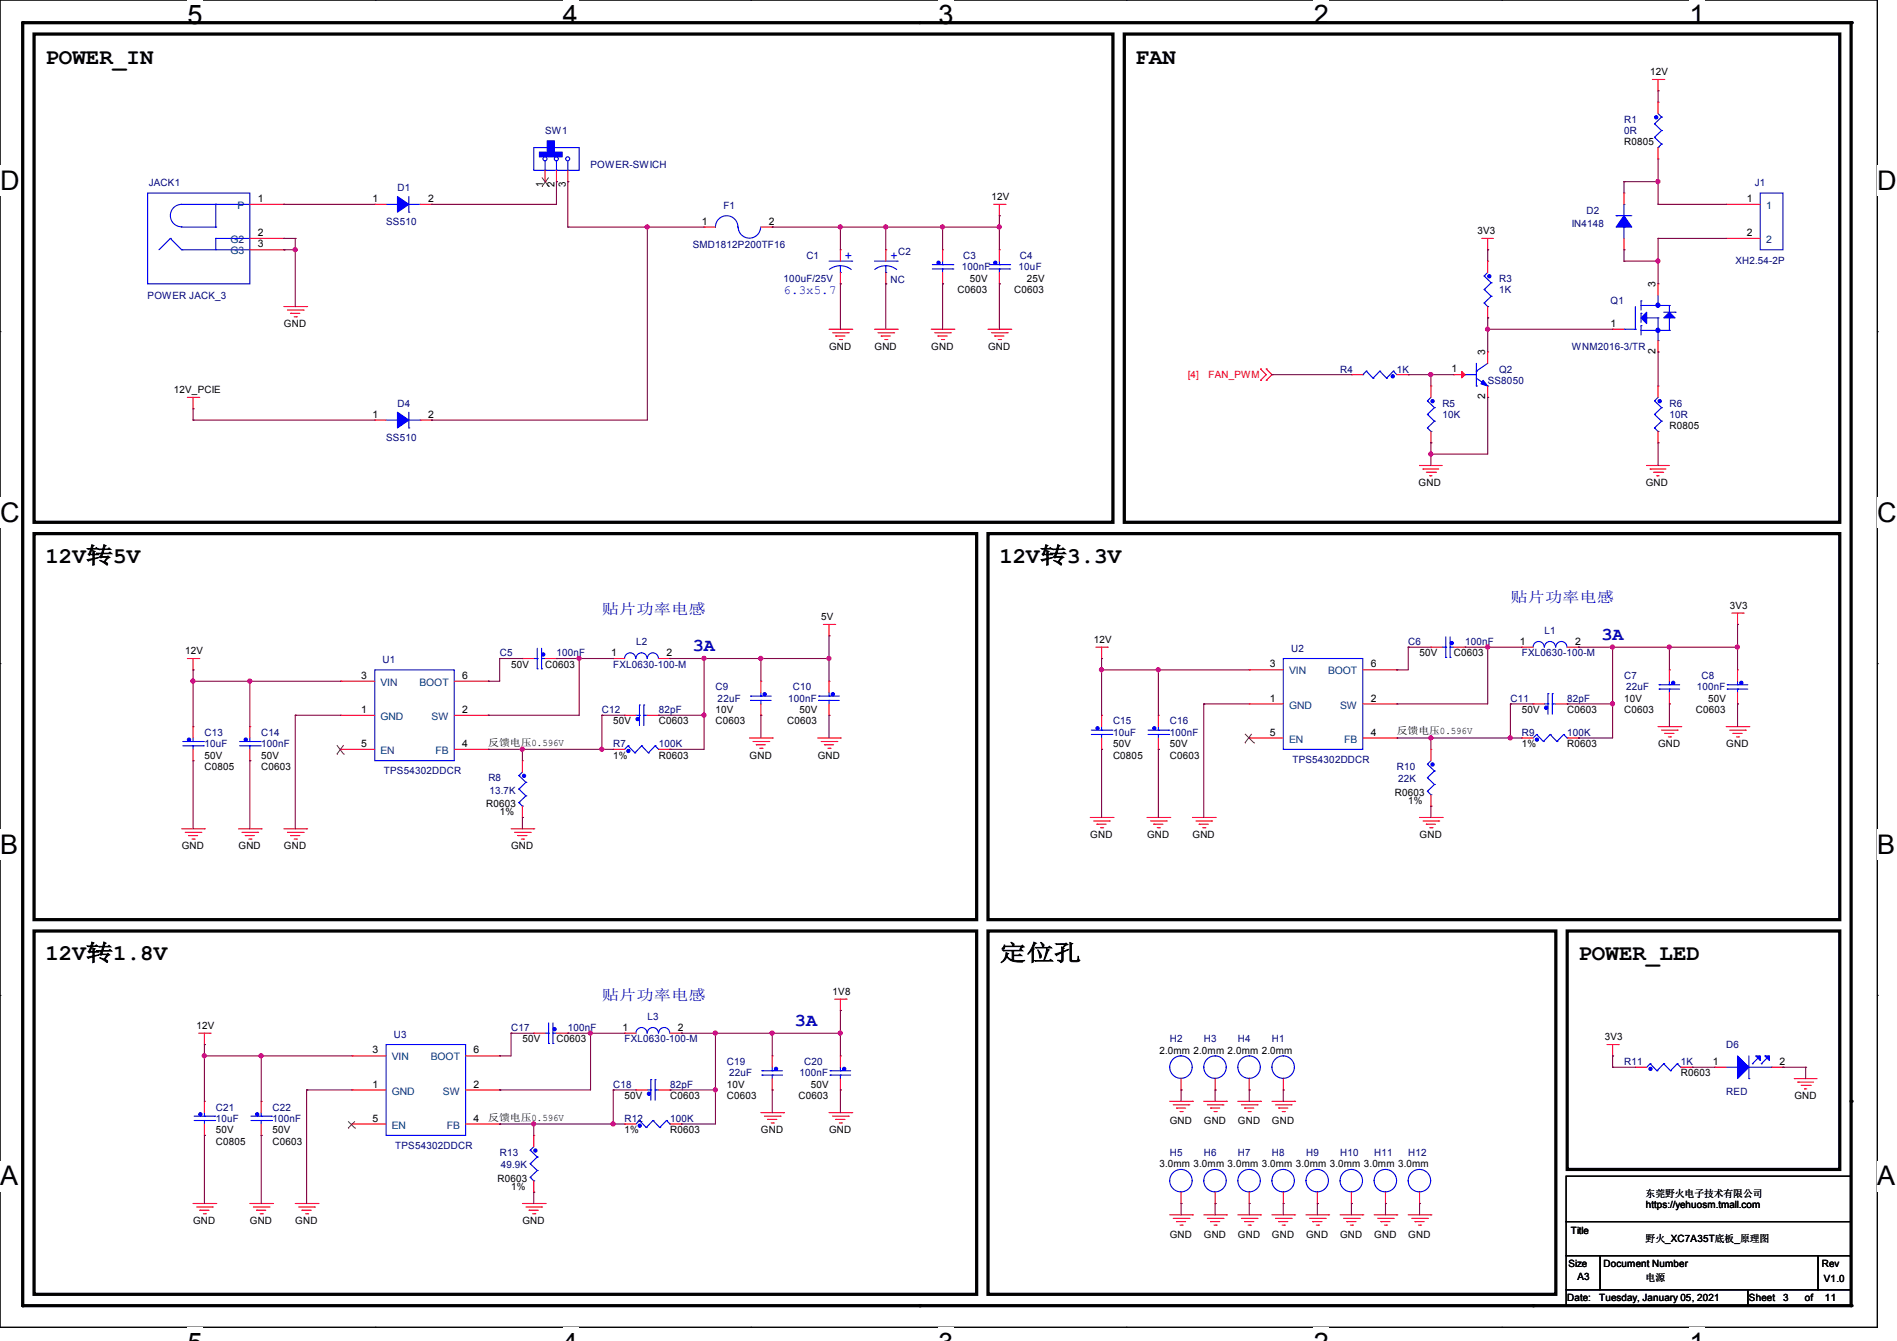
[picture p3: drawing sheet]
<svg xmlns="http://www.w3.org/2000/svg" width="297mm" height="210mm" viewBox="0 0 297 210" stroke-linecap="round" stroke-linejoin="round" font-family="sans-serif">
<path d="M0 0h293.9v207.9h-293.9z" fill="none" stroke="#000" stroke-width=".17"/>
<g fill="#fff">
<path d="M29.4 0h2.3v4.7h-2.3z"/>
<path d="M29.4 207.9h2.3v2.1h-2.3z"/>
</g>
<path d="M58.8 0h.1M58.8 207.9h.1" fill="none" stroke="#000" stroke-width=".17"/>
<g fill="#fff">
<path d="M88.1 0h2.4v4.7h-2.4z"/>
<path d="M88.1 207.9h2.4v2.1h-2.4z"/>
</g>
<path d="M117.6 0h.1M117.6 207.9h.1" fill="none" stroke="#000" stroke-width=".17"/>
<g fill="#fff">
<path d="M146.9 0h2.4v4.7h-2.4z"/>
<path d="M146.9 207.9h2.4v2.1h-2.4z"/>
</g>
<path d="M176.3 0h.1M176.3 207.9h.1" fill="none" stroke="#000" stroke-width=".17"/>
<g fill="#fff">
<path d="M205.7 0h2.4v4.7h-2.4z"/>
<path d="M205.7 207.9h2.4v2.1h-2.4z"/>
</g>
<path d="M235.1 0h.1M235.1 207.9h.1" fill="none" stroke="#000" stroke-width=".17"/>
<g fill="#fff">
<path d="M264.5 0h2.4v4.7h-2.4z"/>
<path d="M264.5 207.9h2.4v2.1h-2.4z"/>
<path d="M0 26h3v4.7h-3z"/>
<path d="M293.9 26h3.1v4.7h-3.1z"/>
<path d="M0 77.9h3v4.7h-3z"/>
<path d="M293.9 77.9h3.1v4.7h-3.1z"/>
</g>
<path d="M0 51.9h.1M293.9 51.9h.1" fill="none" stroke="#000" stroke-width=".17"/>
<g fill="#fff">
<path d="M0 129.9h2.8v4.7h-2.8z"/>
<path d="M293.9 129.9h2.9v4.7h-2.9z"/>
</g>
<path d="M0 103.9h.1M293.9 103.9h.1" fill="none" stroke="#000" stroke-width=".17"/>
<g fill="#fff">
<path d="M-.1 181.8h2.9v4.8h-2.9z"/>
<path d="M293.8 181.8h3v4.8h-3z"/>
</g>
<path d="M0 155.9h.1M293.9 155.9h.1M245.2 184.2h44.6v7.1h-44.6zM245.2 191.3h44.6v5.3h-44.6zM245.2 196.6h5.3v5.4h-5.3zM250.5 196.6h34.1v5.4h-34.1zM284.6 196.6h5.2v5.4h-5.2zM245.2 202h28.4v2.5h-28.4zM273.6 202h16.2v2.5h-16.2z" fill="none" stroke="#000" stroke-width=".17"/>
<path d="M3.6 3.6h286.2v200.9h-286.2zM5.3 5.3h168.9v76.5h-168.9zM176 5.3h112v76.5h-112zM5.3 83.6h147.6v60.4h-147.6zM154.7 83.6h133.3v60.4h-133.3zM5.3 145.8h147.6v56.9h-147.6zM154.7 145.8h88.9v56.9h-88.9zM245.4 145.8h42.6v37.3h-42.6z" fill="none" stroke="#000" stroke-width=".51"/>
<g fill="#000">
<circle cx="3.6" cy="3.6" r=".25"/>
<circle cx="289.8" cy="3.6" r=".25"/>
<circle cx="289.8" cy="172.5" r=".25"/>
<circle cx="3.6" cy="204.5" r=".25"/>
<circle cx="144" cy="204.5" r=".25"/>
<circle cx="240" cy="204.5" r=".25"/>
<circle cx="289.8" cy="204.5" r=".25"/>
</g>
<g fill="none" stroke="#f00" stroke-width=".17">
<path d="M258.7 12.4h1.8M259.6 14.2h.1M259.6 16h.1M259.6 12.4v1.8M259.6 16v1.8M260.5 12.4h.1M39.1 32h5.3M39.1 37.3h5.3M39.1 39.1h5.3M44.4 32h.1M44.4 37.3h.1M44.4 39.1h.1"/>
<path d="M58.7 32h.1M58.7 32h1.8M65.8 32h1.8M67.6 32h.1M85.3 28.4h.1M85.3 26.7v1.7M87.1 28.4h.1M87.1 26.7v1.7M88.9 28.4h.1M88.9 26.7v1.7M110.2 35.6h.1M110.2 35.6h1.8"/>
<path d="M119.1 35.6h1.8M120.9 35.6h.1M131.6 39.1h.1M131.6 39.1v1.8M138.7 39.1h.1M138.7 39.1v1.8M147.6 39.1h.1M147.6 39.1v1.8M155.6 32h1.8M156.5 33.8h.1M156.5 39.1h.1M156.5 32v1.8"/>
<path d="M156.5 39.1v1.8M157.4 32h.1M232 37.3h.1M232 37.3h1.8M232.9 39.1h.1M232.9 37.3v1.8M254.3 39.1h.1M254.3 30.2h.1M254.3 30.2v1.8M254.3 37.3v1.8M259.6 24.9h.1M259.6 23.1v1.8"/>
<path d="M270.3 32h.1M270.3 37.3h.1M270.3 32h5.3M270.3 37.3h5.3M44.4 48h3.6M45 48.6h2.5M45.5 49.1h.1M45.5 49.1h1.4M46.1 49.6h.3M46.4 49.6h.1M47.5 48.6h.1M48 48h.1"/>
<path d="M129.8 51.6h3.5M130.3 52.1h2.5M130.9 52.6h.1M130.9 52.6h1.4M131.4 53.2h.3M131.6 44.4h.1M131.6 42.7v1.7M131.7 53.2h.1M132.8 52.1h.1M133.3 51.6h.1M136.9 51.6h3.6M137.5 52.1h2.4"/>
<path d="M138 52.6h.1M138 52.6h1.4M138.5 53.2h.4M138.7 44.4h.1M138.7 42.7v1.7M138.9 53.2h.1M139.9 52.1h.1M140.5 51.6h.1M145.8 51.6h3.6M146.3 52.1h2.5M146.9 52.6h.1M146.9 52.6h1.4"/>
<path d="M147.4 53.2h.3M147.6 44.4h.1M147.6 42.7v1.7M147.7 53.2h.1M148.8 52.1h.1M149.4 51.6h.1M154.7 51.6h3.5M155.2 52.1h2.5M155.7 52.6h.1M155.7 52.6h1.5M156.3 53.2h.3M156.5 44.4h.1"/>
<path d="M156.5 42.7v1.7M156.6 53.2h.1M157.7 52.1h.1M158.2 51.6h.1M197.4 59.6h.1M197.4 57.8h.1M197.4 57.8l.8 .9-.8 .9M198.2 57.8h.1M198.2 59.6h.1M198.2 57.8l.9 .9-.9 .9M211.6 58.7h.1M211.6 58.7h1.8"/>
<path d="M218.7 58.7h1.8M220.5 58.7h.1M227.6 58.7h.1M227.6 58.7h1.8M232.9 40.9h.1M232.9 49.8h.1M232.9 55.1h.1M232.9 40.9v1.8M232.9 48v1.8M232.9 55.1v1.8M252.5 51.6h.1M252.5 51.6h1.8"/>
<path d="M259.6 44.4h.1M259.6 55.1h.1M259.6 44.4v1.8M259.6 53.3v1.8M29.3 62.2h1.8M30.2 64h.1M30.2 62.2v1.8M31.1 62.2h.1M58.7 65.8h.1M58.7 65.8h1.8M65.8 65.8h1.8M67.6 65.8h.1"/>
<path d="M222.2 72.9h.1M222.2 72.9h3.6M222.8 73.4h.1M222.8 73.4h2.5M223.3 74h1.4M223.9 74.5h.1M223.9 74.5h.3M224 60.5h.1M224 69.3h.1M224 60.5v1.7M224 67.6v1.7M224.7 74h.1"/>
<path d="M232.9 62.2h.1M232.9 60.5v1.7M257.8 72.9h.1M257.8 72.9h3.6M258.4 73.4h.1M258.4 73.4h2.4M258.9 74h1.4M259.4 74.5h.1M259.4 74.5h.4M259.6 60.5h.1M259.6 69.3h.1M259.6 60.5v1.7"/>
<path d="M259.6 67.6v1.7M260.3 74h.1M128.9 97.8h1.8M129.8 99.6h.1M129.8 97.8v1.8M130.7 97.8h.1M271.1 96h1.8M272 97.8h.1M272 96v1.8M272.9 96h.1M29.3 103.1h1.8M30.2 104.9h.1"/>
<path d="M30.2 113.8h.1M30.2 119.1h.1M30.2 103.1v1.8M30.2 113.8v1.8M30.2 117.3v1.8M31.1 103.1h.1M39.1 113.8h.1M39.1 119.1h.1M39.1 113.8v1.8M39.1 117.3v1.8M53.3 112h.1M53.3 106.7h.1"/>
<path d="M53.3 117.3h.1M53.3 112h5.4M53.3 117.3h5.4M53.3 106.7h5.4M71.1 112h5.4M71.1 117.3h5.4M71.1 106.7h5.4M76.5 117.3h.1M76.5 112h.1M76.5 106.7h.1M81.8 103.1h.1M81.8 119.1h.1"/>
<path d="M81.8 103.1h1.8M81.8 119.1v1.8M85.3 103.1h1.8M87.1 103.1h.1M96 103.1h.1M96 117.3h.1M96 103.1h1.8M96 117.3h1.8M97.8 112h.1M97.8 112h1.8M101.3 112h1.8M103.1 112h.1"/>
<path d="M103.1 103.1h1.8M103.1 117.3h1.8M104.9 103.1h.1M104.9 117.3h.1M117.3 115.6h3.6M117.9 116.1h2.5M118.4 116.6h.1M118.4 116.6h1.4M119 117.2h.3M119.1 106.7h.1M119.1 112h.1M119.1 106.7v1.8"/>
<path d="M119.1 110.2v1.8M119.3 117.2h.1M120.4 116.1h.1M120.9 115.6h.1M128 115.6h3.6M128.6 116.1h2.4M129.1 116.6h.1M129.1 116.6h1.4M129.6 117.2h.4M129.8 106.7h.1M129.8 112h.1M129.8 106.7v1.8"/>
<path d="M129.8 110.2v1.8M130 117.2h.1M131 116.1h.1M131.6 115.6h.1M171.6 101.3h1.8M172.5 103.1h.1M172.5 112h.1M172.5 117.3h.1M172.5 101.3v1.8M172.5 112v1.8M172.5 115.6v1.7M173.4 101.3h.1"/>
<path d="M181.4 112h.1M181.4 117.3h.1M181.4 112v1.8M181.4 115.6v1.7M195.6 110.2h.1M195.6 104.9h.1M195.6 115.6h.1M195.6 115.6h5.3M195.6 110.2h5.3M195.6 104.9h5.3M213.4 115.6h5.3M213.4 110.2h5.3"/>
<path d="M213.4 104.9h5.3M218.7 115.6h.1M218.7 110.2h.1M218.7 104.9h.1M224 101.3h.1M224 117.3h.1M224 101.3h1.8M224 117.3v1.8M227.6 101.3h1.8M229.4 101.3h.1M238.3 115.6h.1M238.3 101.3h.1"/>
<path d="M238.3 101.3h1.7M238.3 115.6h1.7M240 110.2h.1M240 110.2h1.8M243.6 110.2h1.8M245.4 110.2h.1M245.4 101.3h1.7M245.4 115.6h1.7M247.1 115.6h.1M247.1 101.3h.1M259.6 113.8h3.5M260.1 114.3h2.5"/>
<path d="M260.6 114.9h.1M260.6 114.9h1.5M261.2 115.4h.3M261.4 104.9h.1M261.4 110.2h.1M261.4 104.9v1.8M261.4 108.5v1.7M261.5 115.4h.1M262.6 114.3h.1M263.1 113.8h.1M270.3 113.8h3.5M270.8 114.3h2.5"/>
<path d="M271.3 114.9h.1M271.3 114.9h1.5M271.9 115.4h.3M272 104.9h.1M272 110.2h.1M272 104.9v1.8M272 108.5v1.7M272.2 115.4h.1M273.3 114.3h.1M273.8 113.8h.1M28.4 129.8h3.6M29 130.3h2.5"/>
<path d="M29.5 130.9h.1M29.5 130.9h1.4M30.1 131.4h.3M30.4 131.4h.1M31.5 130.3h.1M32 129.8h.1M37.3 129.8h3.6M37.9 130.3h2.4M38.4 130.9h.1M38.4 130.9h1.4M38.9 131.4h.4M39.3 131.4h.1"/>
<path d="M40.3 130.3h.1M40.9 129.8h.1M44.4 129.8h3.6M45 130.3h2.5M45.5 130.9h.1M45.5 130.9h1.4M46.1 131.4h.3M46.4 131.4h.1M47.5 130.3h.1M48 129.8h.1M80 129.8h3.6M80.6 130.3h2.4"/>
<path d="M81.1 130.9h.1M81.1 130.9h1.4M81.6 131.4h.4M81.8 128h.1M81.8 126.2v1.8M82 131.4h.1M83 130.3h.1M83.6 129.8h.1M170.7 128h3.5M171.2 128.6h2.5M171.7 129.1h.1M171.7 129.1h1.5"/>
<path d="M172.3 129.6h.3M172.6 129.6h.1M173.7 128.6h.1M174.2 128h.1M179.6 128h3.5M180.1 128.6h2.5M180.6 129.1h.1M180.6 129.1h1.5M181.2 129.6h.3M181.5 129.6h.1M182.6 128.6h.1M183.1 128h.1"/>
<path d="M186.7 128h3.5M187.2 128.6h2.5M187.7 129.1h.1M187.7 129.1h1.5M188.3 129.6h.3M188.6 129.6h.1M189.7 128.6h.1M190.2 128h.1M222.2 128h3.6M222.8 128.6h2.5M223.3 129.1h.1M223.3 129.1h1.4"/>
<path d="M223.9 129.6h.3M224 126.2h.1M224 124.5v1.7M224.2 129.6h.1M225.3 128.6h.1M225.8 128h.1M130.7 156.5h1.8M131.6 158.2h.1M131.6 156.5v1.7M132.5 156.5h.1M31.1 161.8h1.8M32 163.6h.1"/>
<path d="M32 172.5h.1M32 177.8h.1M32 161.8v1.8M32 172.5v1.7M32 176v1.8M32.9 161.8h.1M40.9 172.5h.1M40.9 177.8h.1M40.9 172.5v1.7M40.9 176v1.8M55.1 170.7h.1M55.1 165.4h.1"/>
<path d="M55.1 176h.1M55.1 176h5.4M55.1 170.7h5.4M55.1 165.4h5.4M72.9 176h5.3M72.9 170.7h5.3M72.9 165.4h5.3M78.2 176h.1M78.2 170.7h.1M78.2 165.4h.1M83.6 161.8h.1M83.6 177.8h.1"/>
<path d="M83.6 161.8h1.7M83.6 177.8v1.8M87.1 161.8h1.8M88.9 161.8h.1M97.8 161.8h.1M97.8 176h.1M97.8 161.8h1.8M97.8 176h1.8M99.6 170.7h.1M99.6 170.7h1.7M103.1 170.7h1.8M104.9 170.7h.1"/>
<path d="M104.9 161.8h1.8M104.9 176h1.8M106.7 161.8h.1M106.7 176h.1M119.1 174.2h3.6M119.7 174.8h2.4M120.2 175.3h.1M120.2 175.3h1.4M120.7 175.9h.4M120.9 165.4h.1M120.9 170.7h.1M120.9 165.4v1.7"/>
<path d="M120.9 168.9v1.8M121.1 175.9h.1M122.1 174.8h.1M122.7 174.2h.1M129.8 174.2h3.5M130.3 174.8h2.5M130.9 175.3h.1M130.9 175.3h1.4M131.4 175.9h.3M131.6 165.4h.1M131.6 170.7h.1M131.6 165.4v1.7"/>
<path d="M131.6 168.9v1.8M131.7 175.9h.1M132.8 174.8h.1M133.3 174.2h.1M183.1 172.5h3.6M183.7 173h2.4M184.2 173.5h.1M184.2 173.5h1.4M184.7 174.1h.4M184.9 170.7h.1M184.9 168.9v1.8M185.1 174.1h.1"/>
<path d="M186.1 173h.1M186.7 172.5h.1M188.5 172.5h3.5M189 173h2.5M189.5 173.5h.1M189.5 173.5h1.5M190.1 174.1h.3M190.2 170.7h.1M190.2 168.9v1.8M190.4 174.1h.1M191.5 173h.1M192 172.5h.1"/>
<path d="M193.8 172.5h3.6M194.4 173h2.4M194.9 173.5h.1M194.9 173.5h1.4M195.4 174.1h.3M195.6 170.7h.1M195.6 168.9v1.8M195.7 174.1h.1M196.8 173h.1M197.4 172.5h.1M199.1 172.5h3.6M199.7 173h2.4"/>
<path d="M200.2 173.5h.1M200.2 173.5h1.4M200.7 174.1h.4M200.9 170.7h.1M200.9 168.9v1.8M201.1 174.1h.1M202.1 173h.1M202.7 172.5h.1M251.6 163.6h1.8M252.5 165.4h.1M252.5 163.6v1.8M253.4 163.6h.1"/>
<path d="M256 167.1h.1M256 167.1h1.8M263.1 167.1h1.8M264.9 167.1h.1M268.5 167.1h.1M268.5 167.1h1.8M277.4 167.1h1.7M279.1 167.1h.1M280.9 168.9h.1M280.9 168.9h3.6M281.5 169.5h.1M281.5 169.5h2.4"/>
<path d="M282 170h1.4M282.5 170.5h.1M282.5 170.5h.4M283.4 170h.1M30.2 188.5h3.6M30.8 189h2.4M31.3 189.5h.1M31.3 189.5h1.4M31.8 190.1h.4M32.2 190.1h.1M33.2 189h.1M33.8 188.5h.1"/>
<path d="M39.1 188.5h3.6M39.7 189h2.4M40.2 189.5h.1M40.2 189.5h1.4M40.7 190.1h.4M41.1 190.1h.1M42.1 189h.1M42.7 188.5h.1M46.2 188.5h3.6M46.8 189h2.4M47.3 189.5h.1M47.3 189.5h1.4"/>
<path d="M47.8 190.1h.4M48.2 190.1h.1M49.2 189h.1M49.8 188.5h.1M81.8 188.5h3.5M82.3 189h2.5M82.8 189.5h.1M82.8 189.5h1.5M83.4 190.1h.3M83.6 186.7h.1M83.6 184.9v1.8M83.7 190.1h.1"/>
<path d="M84.8 189h.1M85.3 188.5h.1M183.1 190.2h3.6M183.7 190.8h2.4M184.2 191.3h.1M184.2 191.3h1.4M184.7 191.9h.4M184.9 188.5h.1M184.9 186.7v1.8M185.1 191.9h.1M186.1 190.8h.1M186.7 190.2h.1"/>
<path d="M188.5 190.2h3.5M189 190.8h2.5M189.5 191.3h.1M189.5 191.3h1.5M190.1 191.9h.3M190.2 188.5h.1M190.2 186.7v1.8M190.4 191.9h.1M191.5 190.8h.1M192 190.2h.1M193.8 190.2h3.6M194.4 190.8h2.4"/>
<path d="M194.9 191.3h.1M194.9 191.3h1.4M195.4 191.9h.3M195.6 188.5h.1M195.6 186.7v1.8M195.7 191.9h.1M196.8 190.8h.1M197.4 190.2h.1M199.1 190.2h3.6M199.7 190.8h2.4M200.2 191.3h.1M200.2 191.3h1.4"/>
<path d="M200.7 191.9h.4M200.9 188.5h.1M200.9 186.7v1.8M201.1 191.9h.1M202.1 190.8h.1M202.7 190.2h.1M204.5 190.2h3.5M205 190.8h2.5M205.5 191.3h.1M205.5 191.3h1.5M206.1 191.9h.3M206.2 188.5h.1"/>
<path d="M206.2 186.7v1.8M206.4 191.9h.1M207.5 190.8h.1M208 190.2h.1M209.8 190.2h3.6M210.4 190.8h2.4M210.9 191.3h.1M210.9 191.3h1.4M211.4 191.9h.4M211.6 188.5h.1M211.6 186.7v1.8M211.8 191.9h.1"/>
<path d="M212.8 190.8h.1M213.4 190.2h.1M215.1 190.2h3.6M215.7 190.8h2.4M216.2 191.3h.1M216.2 191.3h1.4M216.7 191.9h.4M216.9 188.5h.1M216.9 186.7v1.8M217.1 191.9h.1M218.1 190.8h.1M218.7 190.2h.1"/>
<path d="M220.5 190.2h3.5M221 190.8h2.5M221.5 191.3h.1M221.5 191.3h1.5M222.1 191.9h.3M222.2 188.5h.1M222.2 186.7v1.8M222.4 191.9h.1M223.5 190.8h.1M224 190.2h.1"/>
</g>
<g fill="none" stroke="#00f" stroke-width=".17">
<path d="M259 19.4h.1M259 19.4l1.1 1M259.6 17.8l.5 .5M260.1 18.3h.1M260.1 18.3l-1.1 1.1M23.1 30.2h16v14.2h-16zM26.7 37.3h.1M26.7 37.3l-1.8 1.8M26.7 37.3l1.7 1.8M28.4 39.1h.1M28.4 35.6h5.4M28.4 39.1h10.7"/>
<path d="M33.8 35.6h.1M33.8 32h.1M33.8 37.3h.1M33.8 32v3.6M33.8 37.3v1.8M33.8 37.3h5.3M39.1 39.1h.1M39.1 32h-10.6a1.76 1.76 0 0 0-1.8 1.8 1.76 1.76 0 0 0 1.8 1.7h-.1M39.1 32h.1M39.1 37.3h.1M60.5 32h1.7M62.2 32h.1"/>
<path d="M64 33.2h.1M64 32h1.8M64 30.8v2.4M65.8 32h.1M83.6 23.1h7.1v3.6h-7.1zM85.3 26.7h.1M85.3 25.2v1.5M87.1 26.7h.1M87.1 25.2v1.5M88.9 26.7h.1M88.9 25.2v1.5M112 35.6a1.76 1.76 0 0 1 1.8-1.8 1.76 1.76 0 0 1 1.7 1.8"/>
<path d="M115.6 35.6a1.76 1.76 0 0 0 1.7 1.7 1.76 1.76 0 0 0 1.8-1.7M253 33.8h.1M253 33.8h2.5M254.3 35.6h.1M254.3 32h.1M254.3 32v1.8M254.3 35.6v1.7M259 21.5h.1M259 21.5l1.1 1.1M259.6 23.1h.1M260.1 20.4h.1M260.1 22.6h.1"/>
<path d="M260.1 20.4l-1.1 1.1M260.1 22.6l-.5 .5M275.6 30.2h3.5v8.9h-3.5zM129.8 40.9h3.5M131.6 42.7h.1M131.6 41.6l1 .2 .7 .4M131.6 41.6l-.8 .1-1 .5M131.6 41.6v1.1M133.3 40.9h.1M136.9 40.9h3.6M138.7 42.7h.1M138.7 41.6l1.1 .2 .6 .4"/>
<path d="M138.7 41.6l-.8 .1-.9 .5M138.7 41.6v1.1M140.5 40.9h.1M146 42.1h3.2M146 41.4h3.2M147.6 42.1h.1M147.6 41.4h.1M147.6 40.9v.5M147.6 42.1v.6M149.2 42.1h.1M149.2 41.4h.1M154.9 42.1h3.2"/>
<path d="M154.9 41.4h3.2M156.5 42.1h.1M156.5 41.4h.1M156.5 40.9v.5M156.5 42.1v.6M158.1 42.1h.1M158.1 41.4h.1M213.4 58.7h.1M213.9 58.1h.1M213.9 58.1l1.1 1.1M213.9 58.1l-.5 .6M215 59.2h.1"/>
<path d="M216 58.1h.1M216 58.1l1.1 1.1M216 58.1l-1 1.1M217.1 59.2h.1M218.1 58.1h.1M218.1 58.1l.6 .6M218.1 58.1l-1 1.1M229.4 58.7h.1M229.4 58.7h1.7M231.1 58.1h.1M231.1 59.2l1.8 1.3M231.1 56.9v3.6"/>
<path d="M232.4 43.2h.1M232.4 45.3h.1M232.4 47.5h.1M232.4 43.2l1.1 1.1M232.4 45.3l1.1 1.1M232.4 47.5l.5 .5M232.9 48h.1M232.9 42.7l-.5 .5M232.9 56.9l-1.8 1.2M233.5 44.3h.1M233.5 46.4h.1M233.5 44.3l-1.1 1"/>
<path d="M233.5 46.4l-1.1 1.1M254.3 51.6h.1M254.3 51.6h1.7M256 51.6h.1M256 48v3.6M256.9 51h.1M256.9 49.1h.1M256.9 47.1h.1M256.9 47.8h.1M256.9 47.1v1.5M256.9 49.1v1.4M256.9 51v1.5"/>
<path d="M256.9 51.7h4.5M256.9 47.8h4.5M257.8 49.8h1.8M259.6 47.8h.1M259.6 49.8h.1M259.6 53.3h.1M259.6 46.2v1.6M259.6 49.8v3.5M260.5 48.9h1.8M261.4 51.7h.1M261.4 49.8h.1M261.4 47.8h.1"/>
<path d="M261.4 47.8v1.1M261.4 49.8v1.9M262.3 48.9h.1M60.5 65.8h1.7M62.2 65.8h.1M64 67h.1M64 64.6v2.4M64 65.8h1.8M65.8 65.8h.1M223.5 62.8h.1M223.5 64.9h.1M223.5 67h.1"/>
<path d="M223.5 62.8l1.1 1M223.5 64.9l1.1 1.1M223.5 67l.5 .6M224 67.6h.1M224 62.2l-.5 .6M224.6 63.8h.1M224.6 66h.1M224.6 63.8l-1.1 1.1M224.6 66l-1.1 1M231.1 60.5h.1M232.9 60.5h.1M259 62.8h.1"/>
<path d="M259 64.9h.1M259 67h.1M259 62.8l1.1 1M259 64.9l1.1 1.1M259 67l.6 .6M259.6 67.6h.1M259.6 62.2l-.6 .6M260.1 63.8h.1M260.1 66h.1M260.1 63.8l-1.1 1.1M260.1 66l-1.1 1M226.4 99.7v3.3"/>
<path d="M227 99.7v3.3M28.6 116.8h3.2M28.6 116.1h3.2M30.2 116.8h.1M30.2 116.1h.1M30.2 115.6v.5M30.2 116.8v.5M31.8 116.8h.1M31.8 116.1h.1M37.5 116.8h3.2M37.5 116.1h3.2M39.1 116.8h.1"/>
<path d="M39.1 116.1h.1M39.1 115.6v.5M39.1 116.8v.5M40.7 116.8h.1M40.7 116.1h.1M58.7 104.9h12.4v14.2h-12.4zM83.6 103.1h.5M84.1 104.7h.1M84.1 103.1h.1M84.1 101.5v3.2M84.8 104.7h.1M84.8 103.1h.1"/>
<path d="M84.8 101.5v3.2M84.8 103.1h.5M97.8 103.1a.87 .87 0 0 1 .9-.9 .87 .87 0 0 1 .8 .9M98.3 116.8h.1M98.3 116.8l-.5 .5M98.3 116.8l1.1 1.1M99.4 117.9h.1M99.6 103.1a.87 .87 0 0 1 .8-.9 .87 .87 0 0 1 .9 .9M99.6 112h.5M100.1 110.4h.1M100.1 112h.1M100.1 110.4v3.2"/>
<path d="M100.5 116.8h.1M100.5 116.8l-1.1 1.1M100.5 116.8l1 1.1M100.8 110.4h.1M100.8 112h.1M100.8 110.4v3.2M100.8 112h.5M101.3 103.1a.87 .87 0 0 1 .9-.9 .87 .87 0 0 1 .9 .9M101.5 117.9h.1M102.6 116.8h.1M102.6 116.8l-1.1 1.1M102.6 116.8l.5 .5"/>
<path d="M103.1 117.3h.1M117.5 109.7h.1M117.5 109h.1M117.5 109.7h3.2M117.5 109h3.2M119.1 109.7h.1M119.1 109h.1M119.1 108.5v.5M119.1 109.7v.5M128.2 109.7h.1M128.2 109h.1M128.2 109.7h3.2"/>
<path d="M128.2 109h3.2M129.8 109.7h.1M129.8 109h.1M129.8 108.5v.5M129.8 109.7v.5M170.9 115h3.2M170.9 114.3h3.2M172.5 115h.1M172.5 114.3h.1M172.5 113.8v.5M172.5 115v.6M174.1 115h.1"/>
<path d="M174.1 114.3h.1M179.7 115h3.3M179.7 114.3h3.3M181.4 115h.1M181.4 114.3h.1M181.4 113.8v.5M181.4 115v.6M183 115h.1M183 114.3h.1M200.9 103.1h12.5v14.2h-12.5zM223.5 119.7h.1M223.5 119.7l1.1 1"/>
<path d="M224 119.1l-.5 .6M225.8 101.3h.6M226.4 103h.1M226.4 101.3h.1M227 103h.1M227 101.3h.1M227 101.3h.6M240 101.3a.87 .87 0 0 1 .9-.8 .87 .87 0 0 1 .9 .8M240.6 115h.1M240.6 115l-.6 .6M240.6 115l1 1.1M241.6 116.1h.1"/>
<path d="M241.8 101.3a.87 .87 0 0 1 .9-.8 .87 .87 0 0 1 .8 .8M241.8 110.2h.6M242.4 108.6h.1M242.4 110.2h.1M242.4 108.6v3.2M242.7 115h.1M242.7 115l-1.1 1.1M242.7 115l1.1 1.1M243 108.6h.1M243 110.2h.1M243 108.6v3.2M243 110.2h.6"/>
<path d="M243.6 101.3a.87 .87 0 0 1 .9-.8 .87 .87 0 0 1 .8 .8M243.8 116.1h.1M244.8 115h.1M244.8 115l-1 1.1M244.8 115l.6 .6M245.4 115.6h.1M259.8 107.9h.1M259.8 107.2h.1M259.8 107.9h3.2M259.8 107.2h3.2M261.4 107.9h.1M261.4 107.2h.1"/>
<path d="M261.4 106.7v.5M261.4 107.9v.6M270.4 107.9h.1M270.4 107.2h.1M270.4 107.9h3.2M270.4 107.2h3.2M272 107.9h.1M272 107.2h.1M272 106.7v.5M272 107.9v.6M81.2 121.5h.1M81.2 123.6h.1"/>
<path d="M81.2 125.7h.1M81.2 121.5l1.1 1M81.2 123.6l1.1 1M81.2 125.7l.6 .5M81.8 126.2h.1M81.8 120.9l-.6 .6M82.3 122.5h.1M82.3 124.6h.1M82.3 122.5l-1.1 1.1M82.3 124.6l-1.1 1.1M223.5 121.8h.1M223.5 123.9h.1"/>
<path d="M223.5 121.8l1.1 1.1M223.5 123.9l.5 .6M224 124.5h.1M224.6 120.7h.1M224.6 122.9h.1M224.6 120.7l-1.1 1.1M224.6 122.9l-1.1 1M30.4 175.5h3.2M30.4 174.8h3.2M32 175.5h.1M32 174.8h.1M32 174.2v.6"/>
<path d="M32 175.5v.5M33.6 175.5h.1M33.6 174.8h.1M39.3 175.5h3.2M39.3 174.8h3.2M40.9 175.5h.1M40.9 174.8h.1M40.9 174.2v.6M40.9 175.5v.5M42.5 175.5h.1M42.5 174.8h.1M60.5 163.6h12.4v14.2h-12.4z"/>
<path d="M83.6 179.6l-.6 .5M85.3 161.8h.6M85.9 163.4h.1M85.9 161.8h.1M85.9 160.2v3.2M86.6 163.4h.1M86.6 161.8h.1M86.6 160.2v3.2M86.6 161.8h.5M99.6 161.8a.87 .87 0 0 1 .8-.9 .87 .87 0 0 1 .9 .9M100.1 175.5h.1M100.1 175.5l-.5 .5"/>
<path d="M100.1 175.5l1.1 1.1M101.2 176.6h.1M101.3 161.8a.87 .87 0 0 1 .9-.9 .87 .87 0 0 1 .9 .9M101.3 170.7h.6M101.9 169.1h.1M101.9 170.7h.1M101.9 169.1v3.2M102.2 175.5h.1M102.2 175.5l-1 1.1M102.2 175.5l1.1 1.1M102.6 169.1h.1M102.6 170.7h.1"/>
<path d="M102.6 169.1v3.2M102.6 170.7h.5M103.1 161.8a.87 .87 0 0 1 .9-.9 .87 .87 0 0 1 .9 .9M103.3 176.6h.1M104.4 175.5h.1M104.4 175.5l-1.1 1.1M104.4 175.5l.5 .5M104.9 176h.1M119.3 168.4h.1M119.3 167.7h.1M119.3 168.4h3.2M119.3 167.7h3.2"/>
<path d="M120.9 168.4h.1M120.9 167.7h.1M120.9 167.1v.6M120.9 168.4v.5M130 168.4h.1M130 167.7h.1M130 168.4h3.2M130 167.7h3.2M131.6 168.4h.1M131.6 167.7h.1M131.6 167.1v.6M131.6 168.4v.5"/>
<path d="M258.4 166.6h.1M258.4 166.6l-.6 .5M258.4 166.6l1 1.1M259.4 167.7h.1M260.5 166.6h.1M260.5 166.6l-1.1 1.1M260.5 166.6l1 1.1M261.5 167.7h.1M262.6 166.6h.1M262.6 166.6l-1.1 1.1M262.6 166.6l.5 .5M263.1 167.1h.1"/>
<path d="M270.3 167.1h1.7M272 167.1h.1M273.8 168.9h.1M273.8 165.4v3.5M273.8 167.1h3.6M274.4 166.6h.1M275.3 165.7l-.9 .9M275.8 166.6h.1M276.6 165.7l-.8 .9M277.4 167.1h.1M83 180.1h.1M83 182.2h.1"/>
<path d="M83 184.4h.1M83 180.1l1.1 1.1M83 182.2l1.1 1.1M83 184.4l.6 .5M83.6 184.9h.1M84.1 181.2h.1M84.1 183.3h.1M84.1 181.2l-1.1 1M84.1 183.3l-1.1 1.1"/>
<circle cx="85.3" cy="24.9" r=".32"/>
<circle cx="87.1" cy="24.9" r=".32"/>
<circle cx="88.9" cy="24.9" r=".32"/>
<circle cx="184.9" cy="167.1" r="1.76"/>
<circle cx="190.2" cy="167.1" r="1.76"/>
<circle cx="195.6" cy="167.1" r="1.76"/>
<circle cx="200.9" cy="167.1" r="1.76"/>
<circle cx="184.9" cy="184.9" r="1.76"/>
<circle cx="190.2" cy="184.9" r="1.76"/>
<circle cx="195.6" cy="184.9" r="1.76"/>
<circle cx="200.9" cy="184.9" r="1.76"/>
<circle cx="206.2" cy="184.9" r="1.76"/>
<circle cx="211.6" cy="184.9" r="1.76"/>
<circle cx="216.9" cy="184.9" r="1.76"/>
<circle cx="222.2" cy="184.9" r="1.76"/>
</g>
<g fill="#00f" stroke="#00f" stroke-width=".17">
<path d="M272 165.4l1.8 1.7-1.8 1.8z"/>
<path d="M274.9 165.4h.7v.7z"/>
<path d="M276.3 165.4h.7v.7z"/>
<path d="M256.9 49.8l.9-.9v1.8z"/>
<path d="M261.4 48.9l.9 .9h-1.8z"/>
<path d="M232.2 59.6l.7 .9-1-.4z"/>
<path d="M62.2 30.8l1.8 1.2-1.8 1.2z" fill-rule="evenodd"/>
<path d="M254.3 33.8l1.2 1.8h-2.5z" fill-rule="evenodd"/>
<path d="M84.5 23.8h3.5v.8h-3.5z" fill-rule="evenodd"/>
<path d="M85.7 22.1h1.1v1.7h-1.1z" fill-rule="evenodd"/>
<path d="M62.2 64.6l1.8 1.2-1.8 1.2z" fill-rule="evenodd"/>
<circle cx="224.3" cy="62.8" r=".25"/>
<circle cx="29.6" cy="115.8" r=".25"/>
<circle cx="259.3" cy="18.4" r=".25"/>
<circle cx="227.3" cy="100.7" r=".25"/>
<circle cx="40.3" cy="174.5" r=".25"/>
<circle cx="240.6" cy="115.8" r=".25"/>
<circle cx="259.8" cy="62.8" r=".25"/>
<circle cx="100.2" cy="176.3" r=".25"/>
<circle cx="224.3" cy="119.7" r=".25"/>
<circle cx="130.4" cy="108.7" r=".25"/>
<circle cx="242.1" cy="110.8" r=".25"/>
<circle cx="85" cy="102.5" r=".25"/>
<circle cx="86.8" cy="161.2" r=".25"/>
<circle cx="101.6" cy="171.3" r=".25"/>
<circle cx="38.5" cy="115.8" r=".25"/>
<circle cx="83.8" cy="180.2" r=".25"/>
<circle cx="262" cy="106.9" r=".25"/>
<circle cx="258.4" cy="167.4" r=".25"/>
<circle cx="99.8" cy="112.6" r=".25"/>
<circle cx="233.2" cy="43.3" r=".25"/>
<circle cx="98.4" cy="117.6" r=".25"/>
<circle cx="132.2" cy="167.4" r=".25"/>
<circle cx="155.8" cy="41.1" r=".25"/>
<circle cx="82" cy="121.5" r=".25"/>
<circle cx="121.5" cy="167.4" r=".25"/>
<circle cx="171.8" cy="114" r=".25"/>
<circle cx="218.1" cy="58.9" r=".25"/>
<circle cx="259.6" cy="47.8" r=".33"/>
<circle cx="259.6" cy="51.7" r=".33"/>
<circle cx="146.9" cy="41.1" r=".25"/>
<circle cx="119.7" cy="108.7" r=".25"/>
<circle cx="31.4" cy="174.5" r=".25"/>
<circle cx="272.6" cy="106.9" r=".25"/>
<circle cx="180.7" cy="114" r=".25"/>
</g>
<g fill="none" stroke="#804000" stroke-width=".16">
<path d="M84.8 29.2h.1M84.8 27.8l1.1 1.4M85.9 29.2h.1M85.9 27.8l-1.1 1.4M52.7 118.1h.1M52.7 116.7l1.1 1.4M53.8 118.1h.1M53.8 116.7l-1.1 1.4M194.9 116.3h.1M194.9 114.9l1.4 1.4M196 114.9l-1.1 1.4M196.3 116.3h.1"/>
<path d="M54.5 176.7h.1M54.5 175.6l1.1 1.1M55.6 176.7h.1M55.6 175.6l-1.1 1.1"/>
</g>
<path d="M228.9 58.2l.5 .5-.5 .5z" fill="#f00" stroke="#f00" stroke-width=".17"/>
<g fill="none" stroke="#800040" stroke-width=".17">
<path d="M259.6 14.2h.1M259.6 14.2v1.8M44.4 37.3h.1M44.4 39.1h.1M44.4 32h.1M44.4 37.3h1.8M44.4 39.1h1.8M44.4 32h14.3M46.2 37.3h.1M46.2 39.1h.1M46.2 37.3v10.7M67.6 32h.1"/>
<path d="M87.1 28.4h.1M87.1 28.4v3.6h-19.5M88.9 28.4h.1M88.9 35.6h.1M88.9 35.6h21.3M88.9 28.4v7.2M101.3 35.6h.1M101.3 35.6v30.2h-33.7M120.9 35.6h.1M120.9 35.6h35.6M131.6 35.6h.1M131.6 35.6v3.5"/>
<path d="M138.7 35.6h.1M138.7 35.6v3.5M147.6 35.6h.1M147.6 35.6v3.5M156.5 33.8h.1M156.5 35.6h.1M156.5 33.8v5.3M232.9 39.1h.1M232.9 39.1v1.8M254.3 39.1h.1M254.3 28.4h.1M254.3 28.4v1.8"/>
<path d="M254.3 39.1v1.8M254.3 28.4h5.3M259.6 37.3h.1M259.6 28.4h.1M259.6 32h.1M259.6 37.3h10.7M259.6 32h10.7M259.6 24.9v7.1M259.6 37.3v7.1M131.6 44.4h.1M131.6 44.4v7.2M138.7 44.4h.1"/>
<path d="M138.7 44.4v7.2M147.6 44.4h.1M147.6 44.4v7.2M156.5 44.4h.1M156.5 44.4v7.2M199.1 58.7h.1M199.1 58.7h12.5M220.5 58.7h.1M220.5 58.7h7.1M224 58.7h.1M224 58.7v1.8M232.9 49.8h.1"/>
<path d="M232.9 51.6h.1M232.9 49.8v5.3M232.9 51.6h19.6M254.3 40.9h.1M254.3 40.9h5.3M259.6 55.1h.1M259.6 40.9h.1M259.6 55.1v5.4M30.2 65.8h.1M30.2 64h.1M30.2 65.8h28.5M30.2 64v1.8"/>
<path d="M67.6 65.8h.1M224 69.3h.1M224 71.1h.1M224 69.3v3.6M232.9 62.2h.1M232.9 62.2v8.9h-8.9M259.6 69.3h.1M259.6 69.3v3.6M129.8 99.6h.1M129.8 99.6v7.1M272 97.8h.1M272 97.8v7.1"/>
<path d="M30.2 104.9h.1M30.2 119.1h.1M30.2 106.7h.1M30.2 104.9v8.9M30.2 119.1v10.7M30.2 106.7h23.1M39.1 106.7h.1M39.1 119.1h.1M39.1 106.7v7.1M39.1 119.1v10.7M46.2 112h.1M46.2 112v17.8"/>
<path d="M46.2 112h7.1M76.5 112h.1M76.5 117.3h.1M76.5 106.7h.1M76.5 117.3h19.5M78.2 103.1h.1M78.2 103.1v3.6h-1.7M78.2 103.1h3.6M81.8 117.3h.1M81.8 117.3v1.8M87.1 103.1h.1M87.1 103.1h8.9"/>
<path d="M90.7 103.1h.1M90.7 103.1v8.9h-14.2M94.2 112h.1M94.2 117.3h.1M94.2 112h3.6M94.2 112v5.3M103.1 112h.1M103.1 112h7.1M104.9 103.1h.1M104.9 117.3h.1M104.9 103.1h24.9M110.2 112h.1"/>
<path d="M110.2 103.1h.1M110.2 103.1v14.2h-5.3M119.1 103.1h.1M119.1 112h.1M119.1 103.1v3.6M119.1 112v3.6M129.8 103.1h.1M129.8 112h.1M129.8 112v3.6M172.5 103.1h.1M172.5 117.3h.1M172.5 104.9h.1"/>
<path d="M172.5 104.9h23.1M172.5 103.1v8.9M172.5 117.3v10.7M181.4 104.9h.1M181.4 117.3h.1M181.4 104.9v7.1M181.4 117.3v10.7M188.5 110.2h.1M188.5 110.2h7.1M188.5 110.2v17.8M218.7 110.2h.1M218.7 115.6h.1"/>
<path d="M218.7 104.9h.1M218.7 115.6h19.6M220.5 101.3h.1M220.5 101.3v3.6h-1.8M220.5 101.3h3.5M224 115.6h.1M224 115.6v1.7M229.4 101.3h.1M229.4 101.3h8.9M232.9 101.3h.1M232.9 101.3v8.9h-14.2M236.5 110.2h.1"/>
<path d="M236.5 115.6h.1M236.5 110.2h3.5M236.5 110.2v5.4M245.4 110.2h.1M245.4 110.2h7.1M247.1 101.3h.1M247.1 115.6h.1M247.1 101.3h24.9M252.5 110.2h.1M252.5 101.3h.1M252.5 101.3v14.3h-5.4M261.4 101.3h.1"/>
<path d="M261.4 110.2h.1M261.4 101.3v3.6M261.4 110.2v3.6M272 101.3h.1M272 110.2h.1M272 110.2v3.6M81.8 128h.1M81.8 128v1.8M224 126.2h.1M224 126.2v1.8M131.6 158.2h.1M131.6 158.2v7.2"/>
<path d="M32 163.6h.1M32 177.8h.1M32 165.4h.1M32 165.4h23.1M32 163.6v8.9M32 177.8v10.7M40.9 165.4h.1M40.9 177.8h.1M40.9 165.4v7.1M40.9 177.8v10.7M48 170.7h.1M48 170.7h7.1"/>
<path d="M48 170.7v17.8M78.2 170.7h.1M78.2 176h.1M78.2 165.4h.1M78.2 176h19.6M80 161.8h.1M80 161.8v3.6h-1.8M80 161.8h3.6M83.6 176h.1M83.6 176v1.8M88.9 161.8h.1M88.9 161.8h8.9"/>
<path d="M92.5 161.8h.1M92.5 161.8v8.9h-14.3M96 170.7h.1M96 176h.1M96 170.7h3.6M96 170.7v5.3M104.9 170.7h.1M104.9 170.7h7.1M106.7 161.8h.1M106.7 176h.1M106.7 161.8h24.9M112 170.7h.1"/>
<path d="M112 161.8h.1M112 161.8v14.2h-5.3M120.9 161.8h.1M120.9 170.7h.1M120.9 161.8v3.6M120.9 170.7v3.5M131.6 161.8h.1M131.6 170.7h.1M131.6 170.7v3.5M184.9 170.7h.1M184.9 170.7v1.8M190.2 170.7h.1"/>
<path d="M190.2 170.7v1.8M195.6 170.7h.1M195.6 170.7v1.8M200.9 170.7h.1M200.9 170.7v1.8M252.5 165.4h.1M252.5 167.1h.1M252.5 165.4v1.7M252.5 167.1h3.5M264.9 167.1h.1M264.9 167.1h3.6M279.1 167.1h.1"/>
<path d="M279.1 167.1h3.6M282.7 167.1h.1M282.7 167.1v1.8M83.6 186.7h.1M83.6 186.7v1.8M184.9 188.5h.1M184.9 188.5v1.7M190.2 188.5h.1M190.2 188.5v1.7M195.6 188.5h.1M195.6 188.5v1.7M200.9 188.5h.1"/>
<path d="M200.9 188.5v1.7M206.2 188.5h.1M206.2 188.5v1.7M211.6 188.5h.1M211.6 188.5v1.7M216.9 188.5h.1M216.9 188.5v1.7M222.2 188.5h.1M222.2 188.5v1.7"/>
</g>
<g fill="#f0f" stroke="#f0f" stroke-width=".17">
<circle cx="46.2" cy="39.1" r=".32"/>
<circle cx="131.6" cy="35.5" r=".32"/>
<circle cx="156.4" cy="35.5" r=".32"/>
<circle cx="147.6" cy="35.5" r=".32"/>
<circle cx="138.7" cy="35.5" r=".32"/>
<circle cx="101.3" cy="35.5" r=".32"/>
<circle cx="96" cy="176" r=".32"/>
<circle cx="83.5" cy="176" r=".32"/>
<circle cx="92.4" cy="161.8" r=".32"/>
<circle cx="131.6" cy="161.8" r=".32"/>
<circle cx="120.9" cy="161.8" r=".32"/>
<circle cx="112" cy="161.8" r=".32"/>
<circle cx="40.9" cy="165.3" r=".32"/>
<circle cx="32" cy="165.3" r=".32"/>
<circle cx="112" cy="170.7" r=".32"/>
<circle cx="181.3" cy="104.9" r=".32"/>
<circle cx="236.5" cy="115.5" r=".32"/>
<circle cx="232.9" cy="101.3" r=".32"/>
<circle cx="272" cy="101.3" r=".32"/>
<circle cx="261.3" cy="101.3" r=".32"/>
<circle cx="172.4" cy="104.9" r=".32"/>
<circle cx="224" cy="115.5" r=".32"/>
<circle cx="252.5" cy="110.2" r=".32"/>
<circle cx="252.5" cy="101.3" r=".32"/>
<circle cx="224" cy="58.7" r=".32"/>
<circle cx="224" cy="71.1" r=".32"/>
<circle cx="232.9" cy="51.5" r=".32"/>
<circle cx="259.6" cy="40.9" r=".32"/>
<circle cx="259.6" cy="28.4" r=".32"/>
<circle cx="94.2" cy="117.3" r=".32"/>
<circle cx="81.8" cy="117.3" r=".32"/>
<circle cx="90.7" cy="103.1" r=".32"/>
<circle cx="129.8" cy="103.1" r=".32"/>
<circle cx="119.1" cy="103.1" r=".32"/>
<circle cx="39.1" cy="106.7" r=".32"/>
<circle cx="30.2" cy="106.7" r=".32"/>
<circle cx="110.2" cy="112" r=".32"/>
<circle cx="110.2" cy="103.1" r=".32"/>
</g>
<g font-size="4.2">
<text x="29.4" y="3.8">5</text>
<text x="88.1" y="3.8">4</text>
<text x="146.9" y="3.8">3</text>
<text x="205.7" y="3.8">2</text>
<text x="264.5" y="3.8">1</text>
<text x="0" y="29.8">D</text>
<text x="293.9" y="29.8">D</text>
<text x="0" y="81.7">C</text>
<text x="293.9" y="81.7">C</text>
<text x="0" y="133.7">B</text>
<text x="293.9" y="133.7">B</text>
<text x="0" y="185.6">A</text>
<text x="293.9" y="185.6">A</text>
</g>
<g font-size="3.5">
<text x="7.1" y="9.9">POWER_IN</text>
<text x="177.8" y="9.9">FAN</text>
<text x="7.1" y="88.2">12V转5V</text>
<text x="156.5" y="88.2">12V转3.3V</text>
<text x="7.1" y="150.4">12V转1.8V</text>
<text x="156.5" y="150.4">定位孔</text>
<text x="247.1" y="150.4">POWER_LED</text>
</g>
<g font-size="2.8" fill="#0000a0">
<text x="108.5" y="101.9">3A</text>
<text x="250.7" y="100.2">3A</text>
<text x="124.5" y="160.6">3A</text>
</g>
<g font-size="2.3" fill="#00f">
<text x="236.5" y="94.3">贴片功率电感</text>
<text x="94.2" y="96.1">贴片功率电感</text>
<text x="94.2" y="156.5">贴片功率电感</text>
</g>
<g font-size="1.9" fill="#00f">
<text x="132.3" y="40.7">+</text>
<text x="139.4" y="40.7">+</text>
<text x="122.7" y="46">6.3x5.7</text>
</g>
<g font-size="1.6">
<text x="258.4" y="11.8">12V</text>
<text x="254.3" y="22.8">R0805</text>
<text x="85" y="29.3" transform="rotate(-90 85 29.3)">1</text>
<text x="86.8" y="29.3" transform="rotate(-90 86.8 29.3)">2</text>
<text x="88.6" y="29.3" transform="rotate(-90 88.6 29.3)">3</text>
<text x="40.3" y="31.6">1</text>
<text x="58.3" y="31.6">1</text>
<text x="67" y="31.6">2</text>
<text x="109.9" y="35.2">1</text>
<text x="120.4" y="35.2">2</text>
<text x="155.2" y="31.3">12V</text>
<text x="273.5" y="31.6">1</text>
<text x="40.3" y="37">2</text>
<text x="40.3" y="38.7">3</text>
<text x="231.3" y="36.7">3V3</text>
<text x="273.5" y="37">2</text>
<text x="149.9" y="45.9">C0603</text>
<text x="151.9" y="44.1">50V</text>
<text x="158.8" y="45.9">C0603</text>
<text x="160.7" y="44.1">25V</text>
<text x="259.2" y="45" transform="rotate(-90 259.2 45)">3</text>
<text x="44.5" y="51.2">GND</text>
<text x="252.2" y="51.2">1</text>
<text x="129.8" y="54.8">GND</text>
<text x="136.9" y="54.8">GND</text>
<text x="145.8" y="54.8">GND</text>
<text x="154.7" y="54.8">GND</text>
<text x="227.3" y="58.3">1</text>
<text x="232.5" y="55.7" transform="rotate(-90 232.5 55.7)">3</text>
<text x="259.2" y="55.4" transform="rotate(-90 259.2 55.4)">2</text>
<text x="27.2" y="61.6">12V_PCIE</text>
<text x="58.3" y="65.4">1</text>
<text x="67" y="65.4">2</text>
<text x="232.5" y="62.6" transform="rotate(-90 232.5 62.6)">2</text>
<text x="261.4" y="67.2">R0805</text>
<text x="222.1" y="76.1">GND</text>
<text x="257.7" y="76.1">GND</text>
<text x="270.8" y="95.3">3V3</text>
<text x="128.6" y="97.1">5V</text>
<text x="171.2" y="100.7">12V</text>
<text x="237.9" y="101">1</text>
<text x="246.6" y="101">2</text>
<text x="29" y="102.4">12V</text>
<text x="56.6" y="106.3">3</text>
<text x="72.4" y="106.3">6</text>
<text x="80" y="104.6">50V</text>
<text x="85.3" y="104.6">C0603</text>
<text x="95.7" y="102.7">1</text>
<text x="104.4" y="102.7">2</text>
<text x="198.8" y="104.5">3</text>
<text x="214.6" y="104.5">6</text>
<text x="222.3" y="102.8">50V</text>
<text x="227.6" y="102.8">C0603</text>
<text x="56.6" y="111.6">1</text>
<text x="72.4" y="111.6">2</text>
<text x="96" y="113.5">50V</text>
<text x="103.1" y="113.5">C0603</text>
<text x="112" y="111.7">10V</text>
<text x="112" y="113.5">C0603</text>
<text x="123.2" y="113.5">C0603</text>
<text x="125.2" y="111.7">50V</text>
<text x="198.8" y="109.9">1</text>
<text x="214.6" y="109.9">2</text>
<text x="238.3" y="111.7">50V</text>
<text x="245.4" y="111.7">C0603</text>
<text x="254.3" y="109.9">10V</text>
<text x="254.3" y="111.7">C0603</text>
<text x="265.5" y="111.7">C0603</text>
<text x="267.4" y="109.9">50V</text>
<text x="32" y="118.8">50V</text>
<text x="40.9" y="118.8">50V</text>
<text x="56.6" y="117">5</text>
<text x="72.4" y="117">4</text>
<text x="76.5" y="116.8">反馈电压0.596V</text>
<text x="96" y="118.8">1%</text>
<text x="103.1" y="118.8">R0603</text>
<text x="117.4" y="118.8">GND</text>
<text x="128" y="118.8">GND</text>
<text x="174.3" y="117">50V</text>
<text x="174.3" y="118.8">C0805</text>
<text x="183.1" y="117">50V</text>
<text x="183.1" y="118.8">C0603</text>
<text x="198.8" y="115.2">5</text>
<text x="214.6" y="115.2">4</text>
<text x="218.7" y="115">反馈电压0.596V</text>
<text x="238.3" y="117">1%</text>
<text x="245.4" y="117">R0603</text>
<text x="259.6" y="117">GND</text>
<text x="270.3" y="117">GND</text>
<text x="32" y="120.6">C0805</text>
<text x="40.9" y="120.6">C0603</text>
<text x="218.4" y="124.7">R0603</text>
<text x="220.5" y="125.9">1%</text>
<text x="76.1" y="126.5">R0603</text>
<text x="78.2" y="127.7">1%</text>
<text x="170.7" y="131.2">GND</text>
<text x="179.6" y="131.2">GND</text>
<text x="186.7" y="131.2">GND</text>
<text x="222.3" y="131.2">GND</text>
<text x="28.4" y="133">GND</text>
<text x="37.3" y="133">GND</text>
<text x="44.5" y="133">GND</text>
<text x="80" y="133">GND</text>
<text x="130.4" y="155.8">1V8</text>
<text x="30.8" y="161.1">12V</text>
<text x="97.5" y="161.4">1</text>
<text x="106.1" y="161.4">2</text>
<text x="58.3" y="165">3</text>
<text x="74.1" y="165">6</text>
<text x="81.8" y="163.2">50V</text>
<text x="87.1" y="163.2">C0603</text>
<text x="181.5" y="165">2.0mm 2.0mm 2.0mm 2.0mm</text>
<text x="251.3" y="162.9">3V3</text>
<text x="268.2" y="166.8">1</text>
<text x="278.6" y="166.8">2</text>
<text x="58.3" y="170.3">1</text>
<text x="74.1" y="170.3">2</text>
<text x="97.8" y="172.1">50V</text>
<text x="104.9" y="172.1">C0603</text>
<text x="113.8" y="170.3">10V</text>
<text x="113.8" y="172.1">C0603</text>
<text x="125" y="172.1">C0603</text>
<text x="127" y="170.3">50V</text>
<text x="263.2" y="168.6">R0603</text>
<text x="280.9" y="172.1">GND</text>
<text x="33.8" y="177.5">50V</text>
<text x="33.8" y="179.2">C0805</text>
<text x="42.7" y="177.5">50V</text>
<text x="42.7" y="179.2">C0603</text>
<text x="58.3" y="175.6">5</text>
<text x="74.1" y="175.6">4</text>
<text x="76.5" y="175.5">反馈电压0.596V</text>
<text x="97.8" y="177.5">1%</text>
<text x="104.9" y="177.5">R0603</text>
<text x="119.1" y="177.5">GND</text>
<text x="129.8" y="177.5">GND</text>
<text x="183.1" y="176">GND</text>
<text x="188.5" y="176">GND</text>
<text x="193.8" y="176">GND</text>
<text x="199.1" y="176">GND</text>
<text x="77.9" y="185.1">R0603</text>
<text x="181.5" y="182.8">3.0mm 3.0mm 3.0mm 3.0mm 3.0mm 3.0mm 3.0mm 3.0mm</text>
<text x="30.2" y="191.7">GND</text>
<text x="39.1" y="191.7">GND</text>
<text x="46.2" y="191.7">GND</text>
<text x="80" y="186.4">1%</text>
<text x="81.8" y="191.7">GND</text>
<text x="257.7" y="187.4">东莞野火电子技术有限公司</text>
<text x="257.7" y="189.2">https://yehuosm.tmall.com</text>
<text x="183.1" y="193.8">GND</text>
<text x="188.5" y="193.8">GND</text>
<text x="193.8" y="193.8">GND</text>
<text x="199.1" y="193.8">GND</text>
<text x="204.5" y="193.8">GND</text>
<text x="209.8" y="193.8">GND</text>
<text x="215.2" y="193.8">GND</text>
<text x="220.5" y="193.8">GND</text>
<text x="245.9" y="193.3">Title</text>
<text x="257.7" y="194.5">野火_XC7A35T底板_原理图</text>
<text x="245.4" y="203.8">Date:</text>
<text x="245.5" y="198.5">Size</text>
<text x="247" y="200.4">A3</text>
<text x="250.4" y="203.8">Tuesday, January 05, 2021</text>
<text x="251.1" y="198.5">Document Number</text>
<text x="257.7" y="200.6">电源</text>
<text x="273.8" y="203.8">Sheet</text>
<text x="279.2" y="203.8">3</text>
<text x="282.6" y="203.8">of</text>
<text x="285.2" y="198.5">Rev</text>
<text x="285.6" y="200.7">V1.0</text>
<text x="285.7" y="203.8">11</text>
</g>
<g font-size="1.6" fill="#000080">
<text x="85.3" y="21">SW1</text>
<text x="254.3" y="19.2">R1</text>
<text x="254.3" y="21">0R</text>
<text x="23.3" y="29.2">JACK1</text>
<text x="62.2" y="29.9">D1</text>
<text x="92.5" y="26.3">POWER-SWICH</text>
<text x="274.7" y="29.2">J1</text>
<text x="60.5" y="35.2">SS510</text>
<text x="113.2" y="32.7">F1</text>
<text x="246.1" y="35.6">IN4148</text>
<text x="248.4" y="33.4">D2</text>
<text x="108.5" y="38.8">SMD1812P200TF16</text>
<text x="126.2" y="40.6">C1</text>
<text x="140.6" y="40">C2</text>
<text x="150.8" y="40.6">C3</text>
<text x="159.7" y="40.6">C4</text>
<text x="271.7" y="41.3">XH2.54-2P</text>
<text x="23.1" y="46.8">POWER JACK_3</text>
<text x="122.7" y="44.1">100uF/25V</text>
<text x="139.4" y="44.3">NC</text>
<text x="150.6" y="42.3">100nF</text>
<text x="159.5" y="42.3">10uF</text>
<text x="234.7" y="44.1">R3</text>
<text x="234.7" y="45.9">1K</text>
<text x="252.2" y="47.7">Q1</text>
<text x="209.8" y="58.3">R4</text>
<text x="218.7" y="58.3">1K</text>
<text x="234.7" y="58.3">Q2</text>
<text x="246.1" y="54.8">WNM2016-3/TR</text>
<text x="62.2" y="63.7">D4</text>
<text x="225.8" y="63.7">R5</text>
<text x="225.8" y="65.4">10K</text>
<text x="232.9" y="60.1">SS8050</text>
<text x="261.4" y="63.7">R6</text>
<text x="261.4" y="65.4">10R</text>
<text x="60.5" y="69">SS510</text>
<text x="99.6" y="101">L2</text>
<text x="220.5" y="101">C6</text>
<text x="229.4" y="101">100nF</text>
<text x="241.8" y="99.2">L1</text>
<text x="59.9" y="103.8">U1</text>
<text x="78.2" y="102.8">C5</text>
<text x="87.1" y="102.8">100nF</text>
<text x="96" y="104.6">FXL0630-100-M</text>
<text x="202.2" y="102.1">U2</text>
<text x="238.3" y="102.8">FXL0630-100-M</text>
<text x="254.3" y="106.3">C7</text>
<text x="266.4" y="106.3">C8</text>
<text x="94.2" y="111.7">C12</text>
<text x="103.1" y="111.7">82pF</text>
<text x="112" y="108.1">C9</text>
<text x="112.4" y="109.9">22uF</text>
<text x="123.4" y="109.9">100nF</text>
<text x="124.1" y="108.1">C10</text>
<text x="174.3" y="113.5">C15</text>
<text x="183.1" y="113.5">C16</text>
<text x="236.5" y="109.9">C11</text>
<text x="245.4" y="109.9">82pF</text>
<text x="254.6" y="108.1">22uF</text>
<text x="265.7" y="108.1">100nF</text>
<text x="32" y="115.2">C13</text>
<text x="32" y="117">10uF</text>
<text x="40.9" y="115.2">C14</text>
<text x="40.9" y="117">100nF</text>
<text x="96" y="117">R7</text>
<text x="103.1" y="117">100K</text>
<text x="174.3" y="115.2">10uF</text>
<text x="183.1" y="115.2">100nF</text>
<text x="202.4" y="119.5">TPS54302DDCR</text>
<text x="238.3" y="115.2">R9</text>
<text x="245.4" y="115.2">100K</text>
<text x="60.1" y="121.3">TPS54302DDCR</text>
<text x="76.5" y="122.3">R8</text>
<text x="76.6" y="124.3">13.7K</text>
<text x="218.7" y="120.6">R10</text>
<text x="218.9" y="122.5">22K</text>
<text x="80" y="161.5">C17</text>
<text x="88.9" y="161.5">100nF</text>
<text x="101.4" y="159.7">L3</text>
<text x="61.7" y="162.5">U3</text>
<text x="97.8" y="163.2">FXL0630-100-M</text>
<text x="113.8" y="166.8">C19</text>
<text x="125.9" y="166.8">C20</text>
<text x="183.1" y="163.2">H2</text>
<text x="188.5" y="163.2">H3</text>
<text x="193.8" y="163.2">H4</text>
<text x="199.1" y="163.2">H1</text>
<text x="254.3" y="166.8">R11</text>
<text x="263.2" y="166.8">1K</text>
<text x="270.3" y="164.1">D6</text>
<text x="33.8" y="173.9">C21</text>
<text x="42.7" y="173.9">C22</text>
<text x="96" y="170.3">C18</text>
<text x="104.9" y="170.3">82pF</text>
<text x="114.1" y="168.6">22uF</text>
<text x="125.2" y="168.6">100nF</text>
<text x="270.3" y="171.4">RED</text>
<text x="33.8" y="175.7">10uF</text>
<text x="42.7" y="175.7">100nF</text>
<text x="61.9" y="180">TPS54302DDCR</text>
<text x="97.8" y="175.7">R12</text>
<text x="104.9" y="175.7">100K</text>
<text x="78.2" y="181">R13</text>
<text x="78.4" y="183">49.9K</text>
<text x="183.1" y="181">H5</text>
<text x="188.5" y="181">H6</text>
<text x="193.8" y="181">H7</text>
<text x="199.1" y="181">H8</text>
<text x="204.5" y="181">H9</text>
<text x="209.8" y="181">H10</text>
<text x="215.2" y="181">H11</text>
<text x="220.5" y="181">H12</text>
</g>
<g font-size="1.6" fill="#004080">
<text x="37.2" y="32.7">P</text>
<text x="276.5" y="32.7">1</text>
<text x="36.1" y="38.1">G2</text>
<text x="36.1" y="39.8">G3</text>
<text x="276.5" y="38.1">2</text>
<text x="59.6" y="107.4">VIN</text>
<text x="65.7" y="107.4">BOOT</text>
<text x="201.8" y="105.6">VIN</text>
<text x="207.9" y="105.6">BOOT</text>
<text x="59.6" y="112.7">GND</text>
<text x="67.6" y="112.7">SW</text>
<text x="201.8" y="111">GND</text>
<text x="209.8" y="111">SW</text>
<text x="59.6" y="118.1">EN</text>
<text x="68.2" y="118.1">FB</text>
<text x="201.8" y="116.3">EN</text>
<text x="210.5" y="116.3">FB</text>
<text x="61.3" y="166.1">VIN</text>
<text x="67.4" y="166.1">BOOT</text>
<text x="61.3" y="171.4">GND</text>
<text x="69.3" y="171.4">SW</text>
<text x="61.3" y="176.7">EN</text>
<text x="70" y="176.7">FB</text>
</g>
<g font-size="1.6" fill="#f00">
<text x="186" y="59.2">[4]</text>
<text x="189.2" y="59.2">FAN_PWM</text>
</g>
</svg>
